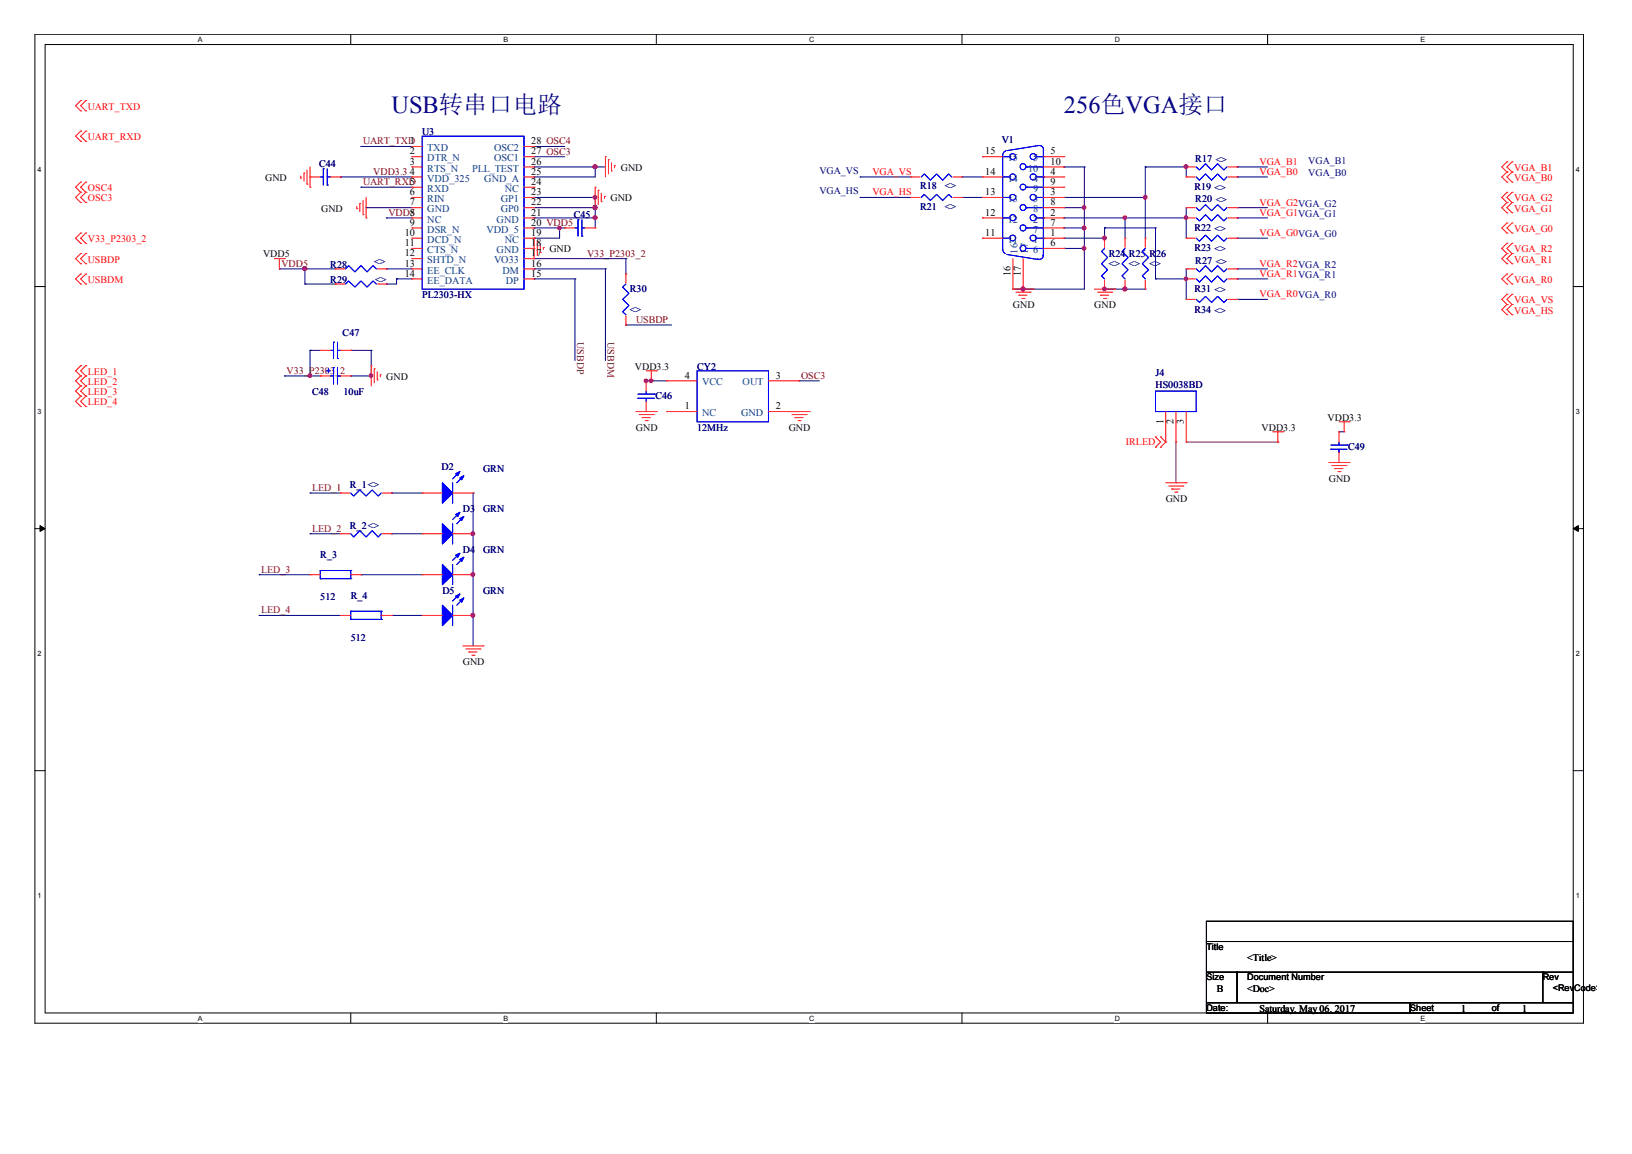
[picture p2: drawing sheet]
<svg xmlns="http://www.w3.org/2000/svg" width="297mm" height="210mm" viewBox="0 0 297 210" stroke-linecap="round" stroke-linejoin="round" font-family="sans-serif">
<path d="M6.3 6.2h281.9v179.9h-281.9zM8.2 8.1h278.1v176.1h-278.1z" fill="none" stroke="#000" stroke-width=".18"/>
<g fill="#fff">
<path d="M36 6.4h.8v1.5h-.8z"/>
<path d="M36 184.5h.8v1.4h-.8z"/>
</g>
<path d="M63.8 6.2v1.9M63.8 184.2v1.9" fill="none" stroke="#000" stroke-width=".18"/>
<g fill="#fff">
<path d="M91.7 6.4h.8v1.5h-.8z"/>
<path d="M91.7 184.5h.8v1.4h-.8z"/>
</g>
<path d="M119.5 6.2v1.9M119.5 184.2v1.9" fill="none" stroke="#000" stroke-width=".18"/>
<g fill="#fff">
<path d="M147.3 6.4h.9v1.5h-.9z"/>
<path d="M147.3 184.5h.9v1.4h-.9z"/>
</g>
<path d="M175.1 6.2v1.9M175.1 184.2v1.9" fill="none" stroke="#000" stroke-width=".18"/>
<g fill="#fff">
<path d="M202.9 6.4h.9v1.5h-.9z"/>
<path d="M202.9 184.5h.9v1.4h-.9z"/>
</g>
<path d="M230.7 6.2v1.9M230.7 184.2v1.9" fill="none" stroke="#000" stroke-width=".18"/>
<g fill="#fff">
<path d="M258.5 6.4h.9v1.5h-.9z"/>
<path d="M258.5 184.5h.9v1.4h-.9z"/>
<path d="M6.8 30.1h.7v1.5h-.7z"/>
<path d="M286.8 30.1h.7v1.5h-.7z"/>
<path d="M6.8 74.1h.7v1.5h-.7z"/>
<path d="M286.8 74.1h.7v1.5h-.7z"/>
</g>
<path d="M6.3 52.1h1.9M286.3 52.1h1.9" fill="none" stroke="#000" stroke-width=".18"/>
<g fill="#fff">
<path d="M6.8 118.2h.7v1.4h-.7z"/>
<path d="M286.8 118.2h.7v1.4h-.7z"/>
</g>
<path d="M6.3 96.2h1.9M286.3 96.2h1.9" fill="none" stroke="#000" stroke-width=".18"/>
<g fill="#000" stroke="#000" stroke-width=".18">
<path d="M7.3 95.6l.9 .6-.9 .5z" fill-rule="evenodd"/>
<path d="M286.3 96.2l1-.6v1.1z" fill-rule="evenodd"/>
</g>
<g fill="#fff">
<path d="M6.8 162.2h.7v1.5h-.7z"/>
<path d="M286.8 162.2h.7v1.5h-.7z"/>
</g>
<path d="M6.3 140.2h1.9M286.3 140.2h1.9M219.6 167.6h66.7v3.7h-66.7zM219.6 171.3h66.7v5.5h-66.7zM219.6 176.8h5.6v5.6h-5.6zM225.2 176.8h55.6v5.6h-55.6zM280.8 176.8h5.5v5.6h-5.5zM219.6 182.4h37.1v1.8h-37.1zM256.7 182.4h29.6v1.8h-29.6z" fill="none" stroke="#000" stroke-width=".18"/>
<g fill="none" stroke="#000080" stroke-width=".18">
<path d="M62 32.2h.1M62 32.2h13M65.7 26.6h.1M65.7 34.1h.1M65.7 26.6h9.3M65.7 34.1h9.3M66.6 37.8h.1M66.6 37.8h8.4M70.3 39.6h.1M70.3 39.6h4.7M97.2 39.6h.1M97.2 26.6h.1"/>
<path d="M97.2 28.5h.1M97.2 30.4h.1M97.2 32.2h.1M97.2 37.8h.1M97.2 35.9h.1M97.2 39.6h11.1M97.2 35.9h11.1M97.2 26.6h5.6M97.2 28.5h5.6M97.2 37.8h11.1M97.2 30.4h13M108.3 30.4h.1"/>
<path d="M108.3 35.9h.1M108.3 37.8h.1M108.3 39.6h.1M108.3 30.4v1.8h-11.1M108.3 35.9v5.6M156.5 35.9h.1M156.5 32.2h.1M156.5 32.2h9.3M156.5 35.9h9.3M175.1 32.2h.1M175.1 35.9h.1M175.1 32.2h3.7"/>
<path d="M175.1 35.9h3.7M193.6 35.9h.1M193.6 30.4h.1M193.6 37.8h.1M193.6 39.6h.1M193.6 39.6h22.3M193.6 35.9h14.8M193.6 37.8h3.8M193.6 30.4h3.8M197.4 30.4h.1M197.4 37.8h.1M197.4 30.4v22.2h-13"/>
<path d="M204.8 39.6h.1M204.8 39.6v3.7M208.4 35.9h.1M208.4 30.4h.1M208.4 30.4h7.5M208.4 30.4v12.9M215.9 37.8h.1M215.9 39.6h.1M215.9 30.4h.1M215.9 30.4v1.8M215.9 37.8v5.5M225.2 32.2h.1"/>
<path d="M225.2 37.8h.1M225.2 30.4h.1M225.2 39.6h.1M225.2 39.6h5.5M225.2 32.2h5.5M225.2 37.8h5.5M225.2 30.4h5.5M50.8 48.9h.1M50.8 48.9h10.2M55.5 48.9h.1M55.5 51.7h.1M55.5 51.7h5.5"/>
<path d="M55.5 48.9v2.8M70.3 48.9h.1M70.3 51.7h.1M70.3 48.9h4.7M72.2 50.7h.1M72.2 50.7h2.8M72.2 50.7v1h-1.9M97.2 41.5h.1M97.2 47h.1M97.2 43.3h.1M97.2 50.7h.1M97.2 48.9h.1"/>
<path d="M97.2 48.9h13M97.2 50.7h7.4M97.2 41.5h5.6M97.2 47h16.7M101.9 41.5h.1M101.9 41.5v1.8h-4.7M104.6 50.7h.1M104.6 50.7v14.9M110.2 48.9h.1M110.2 48.9v16.7M113.9 47h.1M113.9 59.1h.1"/>
<path d="M113.9 47v2.8M113.9 59.1h8.4M184.4 52.6h.1M186.2 52.6h.1M193.6 45.2h.1M193.6 41.5h.1M193.6 43.3h.1M193.6 41.5h3.8M193.6 45.2h3.8M197.4 41.5h.1M197.4 45.2h.1M201 52.6h.1"/>
<path d="M201 41.5h.1M201 41.5h9.3M201 41.5v1.8h-7.4M201 52.6h7.4M204.8 52.6h.1M210.3 50.7h.1M210.3 41.5h.1M210.3 50.7h5.6M210.3 41.5v9.2M215.9 50.7h.1M215.9 48.9h.1M215.9 48.9v5.6"/>
<path d="M225.2 43.3h.1M225.2 48.9h.1M225.2 54.5h.1M225.2 50.7h.1M225.2 48.9h5.5M225.2 50.7h5.5M225.2 43.3h5.5M225.2 54.5h5.5M51.8 68.4h.1M51.8 68.4h6.5M56.4 68.4h.1M56.4 63.7h.1"/>
<path d="M56.4 63.7h1.9M56.4 63.7v4.7M63.8 63.7h.1M63.8 68.4h.1M63.8 63.7h3.8M67.6 63.7h.1M67.6 63.7v4.7h-3.8M117.6 69.3h.1M117.6 69.3h3.7M118.5 69.3h.1M145.4 69.3h.1M145.4 69.3h3.7"/>
<path d="M243.7 78.5h.1M243.7 78.5h.9M56.4 89.7h.1M56.4 97.1h.1M56.4 89.7h5.6M56.4 97.1h5.6M71.2 89.7h.1M71.2 97.1h.1M71.2 89.7h5.6M71.2 97.1h5.6M86.1 97.1h.1M86.1 89.7h.1"/>
<path d="M86.1 89.7v27.8M47.2 104.5h.1M47.2 111.9h.1M47.2 111.9h14.8M47.2 104.5h9.2M65.7 104.5h.1M65.7 104.5h11.1M71.2 111.9h.1M71.2 111.9h5.6M86.1 111.9h.1M86.1 104.5h.1"/>
</g>
<g fill="#f0f" stroke="#f0f" stroke-width=".18">
<circle cx="108.3" cy="39.6" r=".36"/>
<circle cx="208.4" cy="35.9" r=".35"/>
<circle cx="108.3" cy="30.3" r=".36"/>
<circle cx="101.8" cy="41.5" r=".36"/>
<circle cx="55.5" cy="48.9" r=".36"/>
<circle cx="108.3" cy="37.7" r=".37"/>
<circle cx="56.4" cy="68.3" r=".36"/>
<circle cx="67.5" cy="68.3" r=".34"/>
<circle cx="108.3" cy="35.9" r=".37"/>
<circle cx="197.3" cy="41.5" r=".34"/>
<circle cx="197.3" cy="37.7" r=".35"/>
<circle cx="197.3" cy="45.2" r=".35"/>
<circle cx="186.2" cy="52.6" r=".37"/>
<circle cx="204.7" cy="52.6" r=".37"/>
<circle cx="201" cy="52.6" r=".37"/>
<circle cx="215.9" cy="39.6" r=".34"/>
<circle cx="204.7" cy="39.6" r=".36"/>
<circle cx="215.9" cy="50.7" r=".34"/>
<circle cx="201" cy="43.3" r=".37"/>
<circle cx="215.9" cy="30.3" r=".34"/>
<circle cx="86" cy="111.9" r=".35"/>
<circle cx="86.1" cy="104.5" r=".34"/>
<circle cx="86.1" cy="97.1" r=".34"/>
<circle cx="118.5" cy="69.3" r=".36"/>
<circle cx="117.6" cy="69.3" r=".36"/>
</g>
<path d="M214 87.8h.1M214 80.4v7.4M215.9 80.4h16.7M232.6 80.4h.1" fill="none" stroke="#800040" stroke-width=".18"/>
<g fill="none" stroke="#f00" stroke-width=".18">
<path d="M14.7 18.3h.1M14.7 18.3l-.9 .9 .9 1M15.6 18.3h.1M15.6 18.3l-.9 .9 .9 1M14.7 20.2h.1M14.7 23.8h.1M14.7 25.7h.1M14.7 33.1h.1M14.7 35h.1M14.7 36.8h.1M14.7 23.8l-.9 1 .9 .9M14.7 33.1l-.9 1 .9 .9"/>
<path d="M14.7 35l-.9 .9 .9 .9M15.6 20.2h.1M15.6 25.7h.1M15.6 23.8h.1M15.6 35h.1M15.6 33.1h.1M15.6 36.8h.1M15.6 23.8l-.9 1 .9 .9M15.6 33.1l-.9 1 .9 .9M15.6 35l-.9 .9 .9 .9M54.7 32.4h.1M54.7 32v.4"/>
<path d="M55.3 31.5h.1M55.3 31.5v1.4M55.9 33.5h.1M55.9 30.9v2.6M56.4 34.1h.1M56.4 32.2h.1M56.4 30.4v3.7M56.4 32.2h1.9M60.1 32.2h1.9M62 32.2h.1M64.9 37.9h.1M64.9 37.6v.3"/>
<path d="M65.5 37h.1M65.5 37v1.5M66.1 39h.1M66.1 36.5v2.5M66.6 39.6h.1M66.6 35.9v3.7M75 26.6h.1M75 28.5h.1M75 30.4h.1M75 32.2h.1M75 34.1h.1M75 35.9h.1"/>
<path d="M75 37.8h.1M75 39.6h.1M75 32.2h1.8M75 39.6h1.8M75 35.9h1.8M75 26.6h1.8M75 28.5h1.8M75 30.4h1.8M75 34.1h1.8M75 37.8h1.8M95.4 32.2h1.8M95.4 39.6h1.8"/>
<path d="M95.4 35.9h1.8M95.4 26.6h1.8M95.4 28.5h1.8M95.4 30.4h1.8M95.4 34.1h1.8M95.4 37.8h1.8M97.2 39.6h.1M97.2 37.8h.1M97.2 35.9h.1M97.2 34.1h.1M97.2 32.2h.1M97.2 30.4h.1"/>
<path d="M97.2 28.5h.1M97.2 26.6h.1M108.3 34.1h.1M108.3 34.1v3.7M108.9 34.6h.1M108.9 34.6v2.6M109.4 36.7h.1M109.4 35.2v1.5M110 35.7h.1M110 35.7v.4M110.2 28.5h.1M110.2 28.5v3.7"/>
<path d="M110.7 29.1h.1M110.7 29.1v2.5M111.3 31.1h.1M111.3 29.6v1.5M111.8 30.2h.1M111.8 30.2v.3M165.8 32.2h.1M165.8 35.9h.1M165.8 32.2h1.7M165.8 35.9h1.7M173.4 32.2h1.7M173.4 35.9h1.7"/>
<path d="M175.1 32.2h.1M175.1 35.9h.1M178.8 39.6h.1M178.8 35.9h.1M178.8 32.2h.1M178.8 28.5h.1M178.8 32.2h3.7M178.8 39.6h3.7M178.8 35.9h3.7M178.8 28.5h3.7M189.9 32.2h3.7M189.9 39.6h3.7"/>
<path d="M189.9 35.9h3.7M189.9 28.5h3.7M189.9 30.4h3.7M189.9 34.1h3.7M189.9 37.8h3.7M193.6 39.6h.1M193.6 35.9h.1M193.6 32.2h.1M193.6 28.5h.1M193.6 37.8h.1M193.6 34.1h.1M193.6 30.4h.1"/>
<path d="M215.9 39.6h.1M215.9 30.4h.1M215.9 32.2h.1M215.9 37.8h.1M215.9 32.2h1.7M215.9 39.6h1.7M215.9 30.4h1.7M215.9 37.8h1.7M223.5 32.2h1.7M223.5 39.6h1.7M223.5 30.4h1.7M223.5 37.8h1.7"/>
<path d="M225.2 39.6h.1M225.2 30.4h.1M225.2 32.2h.1M225.2 37.8h.1M274.3 29.4h.1M274.3 31.3h.1M274.3 33.1h.1M274.3 35h.1M274.3 36.8h.1M274.3 38.7h.1M274.3 29.4l-1 1 1 .9M274.3 31.3l-1 .9 1 .9"/>
<path d="M274.3 35l-1 .9 1 .9M274.3 36.8l-1 1 1 .9M275.2 31.3h.1M275.2 29.4h.1M275.2 33.1h.1M275.2 36.8h.1M275.2 35h.1M275.2 38.7h.1M275.2 29.4l-.9 1 .9 .9M275.2 31.3l-.9 .9 .9 .9M275.2 35l-.9 .9 .9 .9M275.2 36.8l-.9 1 .9 .9"/>
<path d="M14.7 42.4h.1M14.7 44.3h.1M14.7 46.1h.1M14.7 48h.1M14.7 49.8h.1M14.7 51.7h.1M14.7 42.4l-.9 .9 .9 1M14.7 46.1l-.9 .9 .9 1M14.7 49.8l-.9 .9 .9 1M15.6 44.3h.1M15.6 42.4h.1M15.6 48h.1"/>
<path d="M15.6 46.1h.1M15.6 51.7h.1M15.6 49.8h.1M15.6 42.4l-.9 .9 .9 1M15.6 46.1l-.9 .9 .9 1M15.6 49.8l-.9 .9 .9 1M50 47h1.8M50.8 48.9h.1M50.8 47v1.9M51.8 47h.1M61 48.9h.1M61 51.7h.1"/>
<path d="M61 48.9h1.7M61 51.7h1.7M68.7 48.9h1.6M68.7 51.7h1.6M70.3 48.9h.1M70.3 51.7h.1M75 41.5h.1M75 43.3h.1M75 45.2h.1M75 47h.1M75 48.9h.1M75 50.7h.1"/>
<path d="M75 47h1.8M75 48.9h1.8M75 43.3h1.8M75 50.7h1.8M75 41.5h1.8M75 45.2h1.8M95.4 47h1.8M95.4 48.9h1.8M95.4 43.3h1.8M95.4 50.7h1.8M95.4 41.5h1.8M95.4 45.2h1.8"/>
<path d="M97.2 43.3h.1M97.2 50.7h.1M97.2 48.9h.1M97.2 47h.1M97.2 45.2h.1M97.2 41.5h.1M97.2 43.3v3.7M97.8 43.9h.1M97.8 43.9v2.6M98.3 45.9h.1M98.3 44.4v1.5M98.9 45h.1"/>
<path d="M98.9 45v.4M102.8 41.5h.1M102.8 41.5h1.8M106.5 41.5h1.8M108.3 41.5h.1M113.9 59.1h.1M113.9 49.8h.1M113.9 49.8v1.7M113.9 57.4v1.7M178.8 43.3h.1M178.8 43.3h3.7M184.4 52.6h.1"/>
<path d="M184.4 52.6h3.7M184.4 47v5.6M184.9 53.1h2.6M185.5 53.7h.1M185.5 53.7h1.4M186 54.3h.4M186.2 52.6h.1M186.2 47v5.6M186.4 54.3h.1M187.5 53.1h.1M188.1 52.6h.1M189.9 43.3h3.7"/>
<path d="M189.9 41.5h3.7M189.9 45.2h3.7M193.6 43.3h.1M193.6 45.2h.1M193.6 41.5h.1M199.2 52.6h3.7M199.8 53.1h2.6M200.3 53.7h.1M200.3 53.7h1.5M200.9 54.3h.4M201 52.6h.1M201 43.3h.1"/>
<path d="M201 43.3v1.7M201 50.9v1.7M201.3 54.3h.1M202.4 53.1h.1M202.9 52.6h.1M204.8 52.6h.1M204.8 43.3h.1M204.8 43.3v1.7M204.8 50.9v1.7M208.4 52.6h.1M208.4 43.3h.1M208.4 43.3v1.7"/>
<path d="M208.4 50.9v1.7M215.9 43.3h.1M215.9 48.9h.1M215.9 50.7h.1M215.9 54.5h.1M215.9 48.9h1.7M215.9 43.3h1.7M215.9 50.7h1.7M215.9 54.5h1.7M223.5 48.9h1.7M223.5 43.3h1.7M223.5 50.7h1.7"/>
<path d="M223.5 54.5h1.7M225.2 43.3h.1M225.2 48.9h.1M225.2 50.7h.1M225.2 54.5h.1M274.3 40.6h.1M274.3 42.4h.1M274.3 44.3h.1M274.3 46.1h.1M274.3 48h.1M274.3 49.8h.1M274.3 51.7h.1"/>
<path d="M274.3 53.5h.1M274.3 55.4h.1M274.3 57.2h.1M274.3 40.6l-1 .9 1 .9M274.3 44.3l-1 .9 1 .9M274.3 46.1l-1 .9 1 1M274.3 49.8l-1 .9 1 1M274.3 53.5l-1 1 1 .9M274.3 55.4l-1 .9 1 .9M275.2 42.4h.1M275.2 40.6h.1M275.2 46.1h.1"/>
<path d="M275.2 44.3h.1M275.2 48h.1M275.2 51.7h.1M275.2 49.8h.1M275.2 55.4h.1M275.2 53.5h.1M275.2 57.2h.1M275.2 40.6l-.9 .9 .9 .9M275.2 44.3l-.9 .9 .9 .9M275.2 46.1l-.9 .9 .9 1M275.2 49.8l-.9 .9 .9 1M275.2 53.5l-.9 1 .9 .9"/>
<path d="M275.2 55.4l-.9 .9 .9 .9M14.7 66.5h.1M14.7 68.4h.1M14.7 70.2h.1M14.7 72.1h.1M14.7 73.9h.1M14.7 66.5l-.9 1 .9 .9M14.7 68.4l-.9 .9 .9 .9M14.7 70.2l-.9 .9 .9 1M14.7 72.1l-.9 .9 .9 .9M15.6 68.4h.1M15.6 66.5h.1"/>
<path d="M15.6 70.2h.1M15.6 72.1h.1M15.6 73.9h.1M15.6 66.5l-.9 1 .9 .9M15.6 68.4l-.9 .9 .9 .9M15.6 70.2l-.9 .9 .9 1M15.6 72.1l-.9 .9 .9 .9M58.3 63.7h.1M58.3 68.4h.1M58.3 63.7h1.8M58.3 68.4h1.8M62 63.7h1.8"/>
<path d="M62 68.4h1.8M63.8 63.7h.1M63.8 68.4h.1M67.6 66.5h.1M67.6 66.5v3.7M68.1 67.1h.1M68.1 67.1v2.6M68.7 69.1h.1M68.7 67.6v1.5M69.2 68.2h.1M69.2 68.2v.4M115.7 74.9h3.8"/>
<path d="M116.3 75.4h2.6M116.9 76h.1M116.9 76h1.5M117.4 76.5h.4M117.6 74.9h.1M117.6 69.3h.1M117.6 67.5h1.9M117.6 69.3v1.8M117.6 73v1.9M117.8 76.5h.1M118.5 69.3h.1M118.5 67.5v1.8"/>
<path d="M118.9 75.4h.1M119.5 74.9h.1M119.5 67.5h.1M121.3 74.9h.1M121.3 69.3h.1M121.3 74.9h5.6M121.3 69.3h5.6M139.9 74.9h7.4M139.9 69.3h5.5M144.1 75.4h2.6M144.7 76h.1M144.7 76h1.5"/>
<path d="M145.2 76.5h.4M145.4 74.9h.1M145.4 69.3h.1M145.6 76.5h.1M146.7 75.4h.1M147.3 74.9h.1M210.3 79.5h.1M210.3 79.5l.9 .9-.9 .9M211.2 79.5h.1M211.2 79.5l1 .9M212.2 74.9v5.5M214 74.9v5.5"/>
<path d="M215.9 74.9v5.5M231.6 78.5h1.9M232.6 78.5v1.9M233.5 78.5h.1M243.7 78.5h.1M243.7 76.7h1.8M243.7 78.5v1.9M244.6 78.5h.1M244.6 76.7v1.8M245.5 76.7h.1M62 89.7h.1M62 97.1h.1"/>
<path d="M62 89.7h1.7M62 97.1h1.7M69.6 89.7h1.6M69.6 97.1h1.6M71.2 89.7h.1M71.2 97.1h.1M76.8 89.7h.1M76.8 97.1h.1M76.8 89.7h3.7M76.8 97.1h3.7M82.4 89.7h3.7M82.4 97.1h3.7"/>
<path d="M86.1 89.7h.1M86.1 97.1h.1M210.3 81.3h.1M211.2 81.3h.1M212.2 80.4h.1M212.2 87.8h3.7M212.2 80.4l-1 .9M212.7 88.4h2.6M213.3 89h.1M213.3 89h1.5M213.8 89.5h.4M214 80.4h.1"/>
<path d="M214.2 89.5h.1M215.3 88.4h.1M215.9 87.8h.1M215.9 80.4h.1M232.6 80.4h.1M241.9 84.1h3.6M242.4 84.7h2.6M243 85.2h.1M243 85.2h1.4M243.5 85.8h.4M243.7 84.1h.1M243.7 82.3v1.8"/>
<path d="M243.9 85.8h.1M245 84.7h.1M245.5 84.1h.1M56.4 104.5h.1M56.4 104.5h1.9M62 111.9h.1M62 111.9h1.8M63.8 104.5h1.9M65.7 104.5h.1M69.4 111.9h1.8M71.2 111.9h.1M76.8 111.9h.1"/>
<path d="M76.8 104.5h.1M76.8 111.9h3.7M76.8 104.5h3.7M82.4 111.9h3.7M82.4 104.5h3.7M84.2 117.5h3.7M84.8 118h2.6M85.3 118.6h.1M85.3 118.6h1.5M85.9 119.2h.4M86.1 111.9h.1M86.1 104.5h.1"/>
<path d="M86.3 119.2h.1M87.4 118h.1M87.9 117.5h.1"/>
</g>
<g fill="none" stroke="#00f" stroke-width=".18">
<path d="M58.3 32.2h.5M58.8 30.7h.1M58.8 30.7v3M59.6 33.7h.1M59.6 30.7v3M59.6 32.2h.5M76.8 24.8h18.6v27.8h-18.6zM105.2 40h.1M105.2 40v2.9M105.9 40v2.9M167.7 32.2l.5-.6 1.1 1.2 1.2-1.2 1.1 1.2 1.1-1.2 .5 .6M167.7 35.9l.5-.5 1.1 1.1 1.2-1.1 1.1 1.1 1.1-1.1 .5 .5"/>
<path d="M182.5 32.2h1.3M182.5 39.6h1.3M182.5 35.9h1.3M182.5 28.5h1.3M182.5 28.3v17.1M183 27.4a.87 .87 0 0 0-.5 .9M183.8 39.6h.1M183.8 35.9h.1M183.8 32.2h.1M183.8 28.5h.1M186.8 37.8h.1M186.8 34.1h.1"/>
<path d="M186.8 30.4h.1M186.8 37.8h3.1M186.8 34.1h3.1M186.8 30.4h3.1M188.6 32.2h1.3M188.6 39.6h1.3M188.6 35.9h1.3M188.6 28.5h1.3M188.9 26.5h.2a.64 .64 0 0 1 .8 .5M189 26.5l-5.7 .9M189.9 39.6h.1M189.9 35.9h.1"/>
<path d="M189.9 32.2h.1M189.9 28.5h.1M189.9 27v19.7M217.7 39.6l.6 .6 1.1-1.2 1.1 1.2 1.1-1.2 1.2 1.2 .5-.6M217.7 30.4l.6 .5 1.1-1.1 1.1 1.1 1.1-1.1 1.2 1.1 .5-.5M217.7 32.2l.6 .6 1.1-1.2 1.1 1.2 1.1-1.2 1.2 1.2 .5-.6M217.7 37.8l.6 .5 1.1-1.1 1.1 1.1 1.1-1.1 1.2 1.1 .5-.5M62.9 48.9l.6-.6 1.1 1.2 1.1-1.2 1.1 1.2 1.1-1.2 .6 .6M62.9 51.7l.6-.6 1.1 1.1 1.1-1.1 1.1 1.1 1.1-1.1 .6 .6M104.6 41.5h.6M105.9 42.9h.1M105.9 41.5h.6"/>
<path d="M113.9 51.7l-.6 .5 1.2 1.2-1.2 1.1 1.2 1.1-1.2 1.1 .6 .5M182.5 45.3l.1 .5 .4 .3M182.5 43.3h1.3M183.3 46.3l5.7 .9M183.8 43.3h.1M186.8 41.5h.1M186.8 45.2h.1M186.8 41.5h3.1M186.8 45.2h3.1M188.6 43.3h1.3M189.8 46.4a.62 .62 0 0 1-.3 .7 .62 .62 0 0 1-.7 0M189.9 43.3h.1"/>
<path d="M201 45.2l-.5 .5 1.1 1.1-1.1 1.2 1.1 1.1-1.1 1.1 .5 .5M204.8 45.2l-.6 .5 1.1 1.1-1.1 1.2 1.1 1.1-1.1 1.1 .6 .5M208.4 45.2l-.5 .5 1.1 1.1-1.1 1.2 1.1 1.1-1.1 1.1 .5 .5M217.7 43.3l.6 .6 1.1-1.1 1.1 1.1 1.1-1.1 1.2 1.1 .5-.6M217.7 48.9l.6 .6 1.1-1.2 1.1 1.2 1.1-1.2 1.2 1.2 .5-.6M217.7 50.7l.6 .6 1.1-1.1 1.1 1.1 1.1-1.1 1.2 1.1 .5-.6M217.7 54.5l.6 .5 1.1-1.1 1.1 1.1 1.1-1.1 1.2 1.1 .5-.5M59.4 67.5h.7M59.8 67.1v.7M60.1 63.7h.6M60.1 68.4h.6M60.7 62.2h.1"/>
<path d="M60.7 66.9h.1M60.7 62.2v3M60.7 66.9v3M61.4 65.2h.1M61.4 62.2v3M61.4 66.9v3M61.4 63.7h.6M61.4 68.4h.6M116.1 72.4h.1M116.1 71.7h3M116.1 72.4h3M117.6 71.1v.6"/>
<path d="M117.6 72.4v.6M119.1 71.7h.1M126.9 67.5h13v9.2h-13zM210.3 71.1h7.4v3.8h-7.4zM63.8 89.7l.6 .5 1.1-1.1 1.1 1.1 1.1-1.1 1.1 1.1 .6-.5M63.8 97.1l.6 .6 1.1-1.2 1.1 1.2 1.1-1.2 1.1 1.2 .6-.6M82.4 87.8v3.7M82.4 95.3v3.6M83.7 85.8l-1.3 1.3M83.7 93.2l-1.3 1.3M84.4 86.5l-1.3 1.3M84.4 94l-1.3 1.3"/>
<path d="M242.2 81.7h.1M242.2 81h3M242.2 81.7h3M243.7 80.4v.6M243.7 81.7v.6M245.2 81h.1M58.3 105.3h.1M58.3 103.8h.1M58.3 105.3h5.5M58.3 103.8v1.5M58.3 103.8h5.5M63.8 112.7h.1"/>
<path d="M63.8 111.2h.1M63.8 105.3h.1M63.8 103.8h.1M63.8 104.5h.1M63.8 112.7h5.6M63.8 103.8v1.5M63.8 111.2v1.5M63.8 111.2h5.6M69.4 112.7h.1M69.4 111.2h.1M69.4 111.9h.1M69.4 111.2v1.5"/>
<path d="M82.4 102.7v3.7M82.4 110.1v3.7M83.7 108l-1.3 1.3M83.7 100.6l-1.3 1.3M84.4 108.8l-1.3 1.3M84.4 101.4l-1.3 1.3"/>
<circle cx="184.3" cy="32.2" r=".55"/>
<circle cx="184.3" cy="39.6" r=".55"/>
<circle cx="184.3" cy="35.9" r=".54"/>
<circle cx="184.3" cy="28.5" r=".54"/>
<circle cx="186.2" cy="30.3" r=".55"/>
<circle cx="186.2" cy="34" r=".54"/>
<circle cx="186.2" cy="37.7" r=".54"/>
<circle cx="188" cy="32.2" r=".56"/>
<circle cx="188" cy="39.6" r=".56"/>
<circle cx="188" cy="35.9" r=".55"/>
<circle cx="188" cy="28.5" r=".55"/>
<circle cx="184.3" cy="43.3" r=".54"/>
<circle cx="186.2" cy="41.5" r=".55"/>
<circle cx="186.2" cy="45.2" r=".54"/>
<circle cx="188" cy="43.3" r=".55"/>
</g>
<g fill="#00f" stroke="#00f" stroke-width=".18">
<path d="M80.5 110.1l1.9 1.8-1.9 1.9z" fill-rule="evenodd"/>
<path d="M83.7 109.1l.7-.3-.4 .7z" fill-rule="evenodd"/>
<path d="M82.9 108.4l.8-.4-.4 .8z" fill-rule="evenodd"/>
<path d="M80.5 110.1l1.9 1.8-1.9 1.9z" fill-rule="evenodd"/>
<path d="M83.7 109.1l.7-.3-.4 .7z" fill-rule="evenodd"/>
<path d="M82.9 108.4l.8-.4-.4 .8z" fill-rule="evenodd"/>
<path d="M80.5 87.8l1.9 1.9-1.9 1.8z" fill-rule="evenodd"/>
<path d="M83.7 86.9l.7-.4-.4 .8z" fill-rule="evenodd"/>
<path d="M82.9 86.2l.8-.4-.4 .7z" fill-rule="evenodd"/>
<path d="M80.5 87.8l1.9 1.9-1.9 1.8z" fill-rule="evenodd"/>
<path d="M83.7 86.9l.7-.4-.4 .8z" fill-rule="evenodd"/>
<path d="M82.9 86.2l.8-.4-.4 .7z" fill-rule="evenodd"/>
<path d="M80.5 102.7l1.9 1.8-1.9 1.9z" fill-rule="evenodd"/>
<path d="M83.7 101.7l.7-.3-.4 .7z" fill-rule="evenodd"/>
<path d="M82.9 101l.8-.4-.4 .8z" fill-rule="evenodd"/>
<path d="M80.5 102.7l1.9 1.8-1.9 1.9z" fill-rule="evenodd"/>
<path d="M83.7 101.7l.7-.3-.4 .7z" fill-rule="evenodd"/>
<path d="M82.9 101l.8-.4-.4 .8z" fill-rule="evenodd"/>
<path d="M80.5 95.3l1.9 1.8-1.9 1.8z" fill-rule="evenodd"/>
<path d="M83.7 94.3l.7-.3-.4 .7z" fill-rule="evenodd"/>
<path d="M82.9 93.6l.8-.4-.4 .8z" fill-rule="evenodd"/>
<path d="M80.5 95.3l1.9 1.8-1.9 1.8z" fill-rule="evenodd"/>
<path d="M83.7 94.3l.7-.3-.4 .7z" fill-rule="evenodd"/>
<path d="M82.9 93.6l.8-.4-.4 .8z" fill-rule="evenodd"/>
</g>
<g font-size="4.4" fill="#000080">
<text x="71.2" y="20.5">USB转串口电路</text>
<text x="193.6" y="20.5">256色VGA接口</text>
</g>
<g font-size="1.9">
<text x="74.6" y="26.2">1</text>
<text x="74.6" y="28.1">2</text>
<text x="74.6" y="29.9">3</text>
<text x="96.7" y="29.9">26</text>
<text x="96.7" y="28.1">27 OSC3</text>
<text x="96.7" y="26.2">28 OSC4</text>
<text x="179.3" y="28.1">15</text>
<text x="191.2" y="28.1">5</text>
<text x="191.2" y="29.9">10</text>
<text x="74.6" y="31.8">4</text>
<text x="74.6" y="33.6">5</text>
<text x="74.6" y="35.5">6</text>
<text x="96.7" y="35.5">23</text>
<text x="96.7" y="33.6">24</text>
<text x="96.7" y="31.8">25</text>
<text x="179.3" y="35.5">13</text>
<text x="179.3" y="31.8">14</text>
<text x="191.2" y="35.5">3</text>
<text x="191.2" y="31.8">4</text>
<text x="191.2" y="33.6">9</text>
<text x="74.6" y="37.4">7</text>
<text x="74.6" y="39.2">8</text>
<text x="74.6" y="41">9</text>
<text x="96.7" y="41">20 VDD5</text>
<text x="96.7" y="37.4">22</text>
<text x="96.7" y="39.2">21</text>
<text x="179.3" y="39.2">12</text>
<text x="191.2" y="39.2">2</text>
<text x="191.2" y="41">7</text>
<text x="191.2" y="37.4">8</text>
<text x="73.7" y="42.9">10</text>
<text x="73.7" y="44.8">11</text>
<text x="73.7" y="46.6">12</text>
<text x="96.7" y="42.9">19</text>
<text x="96.7" y="46.6">17</text>
<text x="96.7" y="44.8">18</text>
<text x="179.3" y="42.9">11</text>
<text x="191.2" y="42.9">1</text>
<text x="191.2" y="44.8">6</text>
<text x="73.7" y="48.5">13</text>
<text x="73.7" y="50.3">14</text>
<text x="96.7" y="50.3">15</text>
<text x="96.7" y="48.5">16</text>
<text x="183.9" y="50.2" transform="rotate(-90 183.9 50.2)">16</text>
<text x="185.8" y="50.2" transform="rotate(-90 185.8 50.2)">17</text>
<text x="124.6" y="68.8">4</text>
<text x="141.2" y="68.8">3</text>
<text x="124.6" y="74.4">1</text>
<text x="141.2" y="74.4">2</text>
<text x="211.8" y="77.1" transform="rotate(-90 211.8 77.1)">1</text>
<text x="213.6" y="77.1" transform="rotate(-90 213.6 77.1)">2</text>
<text x="215.5" y="77.1" transform="rotate(-90 215.5 77.1)">3</text>
</g>
<g font-size="1.9" fill="#004080">
<text x="77.8" y="27.5">TXD</text>
<text x="77.8" y="29.4">DTR_N</text>
<text x="89.9" y="29.4">OSC1</text>
<text x="89.9" y="27.5">OSC2</text>
<text x="183.4" y="29.4">15</text>
<text x="188" y="29.4">5</text>
<text x="77.8" y="31.2">RTS_N</text>
<text x="77.8" y="33">VDD_325</text>
<text x="77.8" y="34.9">RXD</text>
<text x="85.9" y="31.2">PLL_TEST</text>
<text x="88.1" y="33">GND_A</text>
<text x="91.9" y="34.9">NC</text>
<text x="183.4" y="33">14</text>
<text x="187.1" y="31.2">10</text>
<text x="188" y="33">4</text>
<text x="188" y="34.9">9</text>
<text x="77.8" y="36.8">RIN</text>
<text x="77.8" y="38.6">GND</text>
<text x="77.8" y="40.5">NC</text>
<text x="90.4" y="40.5">GND</text>
<text x="91.1" y="38.6">GP0</text>
<text x="91.1" y="36.8">GP1</text>
<text x="183.4" y="40.5">12</text>
<text x="183.4" y="36.8">13</text>
<text x="188" y="40.5">2</text>
<text x="188" y="36.8">3</text>
<text x="188" y="38.6">8</text>
<text x="77.8" y="42.3">DSR_N</text>
<text x="77.8" y="44.2">DCD_N</text>
<text x="77.8" y="46">CTS_N</text>
<text x="77.8" y="47.9">SHTD_N</text>
<text x="88.6" y="42.3">VDD_5</text>
<text x="89.9" y="47.9">VO33</text>
<text x="90.4" y="46">GND</text>
<text x="91.9" y="44.2">NC</text>
<text x="183.4" y="44.2">11</text>
<text x="185.2" y="46.1" transform="rotate(-90 185.2 46.1)">16</text>
<text x="187.1" y="46.1" transform="rotate(-90 187.1 46.1)">17</text>
<text x="188" y="44.2">1</text>
<text x="188" y="46">6</text>
<text x="188" y="42.3">7</text>
<text x="77.8" y="49.8">EE_CLK</text>
<text x="77.8" y="51.6">EE_DATA</text>
<text x="91.4" y="49.8">DM</text>
<text x="92.1" y="51.6">DP</text>
<text x="127.8" y="70.1">VCC</text>
<text x="135.2" y="70.1">OUT</text>
<text x="127.8" y="75.7">NC</text>
<text x="134.9" y="75.7">GND</text>
</g>
<g font-size="1.8" fill="#f00">
<text x="16" y="20">UART_TXD</text>
<text x="16" y="25.5">UART_RXD</text>
<text x="229.2" y="30">VGA_B1</text>
<text x="16" y="34.8">OSC4</text>
<text x="158.8" y="35.5">VGA_HS</text>
<text x="158.8" y="31.8">VGA_VS</text>
<text x="229.2" y="31.8">VGA_B0</text>
<text x="275.6" y="31.1">VGA_B1</text>
<text x="275.6" y="32.9">VGA_B0</text>
<text x="16" y="36.6">OSC3</text>
<text x="229.2" y="37.4">VGA_G2VGA_G2</text>
<text x="229.2" y="39.3">VGA_G1VGA_G1</text>
<text x="275.6" y="36.6">VGA_G2</text>
<text x="275.6" y="38.5">VGA_G1</text>
<text x="16" y="44">V33_P2303_2</text>
<text x="16" y="47.8">USBDP</text>
<text x="229.2" y="42.9">VGA_G0VGA_G0</text>
<text x="275.6" y="42.2">VGA_G0</text>
<text x="275.6" y="45.9">VGA_R2</text>
<text x="275.6" y="47.8">VGA_R1</text>
<text x="16" y="51.5">USBDM</text>
<text x="229.2" y="48.5">VGA_R2VGA_R2</text>
<text x="229.2" y="50.3">VGA_R1VGA_R1</text>
<text x="275.6" y="51.5">VGA_R0</text>
<text x="229.2" y="54.1">VGA_R0VGA_R0</text>
<text x="275.6" y="55.2">VGA_VS</text>
<text x="275.6" y="57">VGA_HS</text>
<text x="16" y="68.2">LED_1</text>
<text x="16" y="70">LED_2</text>
<text x="16" y="71.9">LED_3</text>
<text x="16" y="73.7">LED_4</text>
<text x="204.9" y="81">IRLED</text>
</g>
<g font-size="1.8" fill="#800000">
<text x="66.1" y="26.3">UART_TXD</text>
<text x="66.1" y="33.7">UART_RXD</text>
<text x="67.9" y="31.8">VDD3.3</text>
<text x="70.7" y="39.3">VDD5</text>
<text x="106.8" y="46.7">V33_P2303_2</text>
<text x="51.2" y="48.5">VDD5</text>
<text x="115.8" y="58.7">USBDP</text>
<text x="105" y="62.2" transform="rotate(90 105 62.2)">USBDP</text>
<text x="110.6" y="62.2" transform="rotate(90 110.6 62.2)">USBDM</text>
<text x="52.2" y="68">V33_P2303_2</text>
<text x="145.8" y="68.9">OSC3</text>
<text x="56.8" y="89.3">LED_1</text>
<text x="56.8" y="96.7">LED_2</text>
<text x="47.5" y="104.2">LED_3</text>
<text x="47.5" y="111.6">LED_4</text>
</g>
<g font-size="1.8" fill="#000080">
<text x="76.8" y="24.6">U3</text>
<text x="182.3" y="26">V1</text>
<text x="217.6" y="29.4">R17 &lt;&gt;</text>
<text x="238.1" y="29.8">VGA_B1</text>
<text x="58.1" y="30.3">C44</text>
<text x="149.1" y="35.3">VGA_HS</text>
<text x="149.1" y="31.6">VGA_VS</text>
<text x="167.5" y="34.4">R18</text>
<text x="172" y="34.4">&lt;&gt;</text>
<text x="217.4" y="34.6">R19 &lt;&gt;</text>
<text x="238.1" y="32">VGA_B0</text>
<text x="104.4" y="39.6">C45</text>
<text x="167.5" y="38.1">R21</text>
<text x="172" y="38.1">&lt;&gt;</text>
<text x="217.6" y="36.8">R20 &lt;&gt;</text>
<text x="201.8" y="46.7">R24 R25 R</text>
<text x="210.4" y="46.7">26</text>
<text x="217.4" y="42">R22 &lt;&gt;</text>
<text x="217.4" y="45.7">R23 &lt;&gt;</text>
<text x="217.6" y="47.9">R27 &lt;&gt;</text>
<text x="60.1" y="48.7">R28</text>
<text x="60.1" y="51.5">R29</text>
<text x="68.1" y="48.1">&lt;&gt;</text>
<text x="68.3" y="51.5">&lt;&gt;</text>
<text x="114.6" y="53.1">R30</text>
<text x="201.8" y="48.5">&lt;&gt;</text>
<text x="205.5" y="48.5">&lt;&gt;</text>
<text x="209.2" y="48.5">&lt;&gt;</text>
<text x="217.4" y="53.1">R31 &lt;&gt;</text>
<text x="76.8" y="54.2">PL2303-HX</text>
<text x="114.6" y="56.9">&lt;&gt;</text>
<text x="217.4" y="56.9">R34 &lt;&gt;</text>
<text x="62.4" y="61.1">C47</text>
<text x="56.8" y="71.9">C48</text>
<text x="62.5" y="71.9">10uF</text>
<text x="126.9" y="67.2">CY2</text>
<text x="210.3" y="68.3">J4</text>
<text x="210.3" y="70.6">HS0038BD</text>
<text x="119.3" y="72.6">C46</text>
<text x="126.9" y="78.4">12MHz</text>
<text x="245.4" y="81.9">C49</text>
<text x="63.7" y="88.7">R_1&lt;&gt;</text>
<text x="80.3" y="85.4">D2</text>
<text x="87.9" y="85.8">GRN</text>
<text x="84.2" y="93.2">D3</text>
<text x="87.9" y="93.2">GRN</text>
<text x="58.3" y="101.5">R_3</text>
<text x="63.7" y="96.2">R_2&lt;&gt;</text>
<text x="84.2" y="100.6">D4</text>
<text x="87.9" y="100.6">GRN</text>
<text x="58.3" y="109.1">512</text>
<text x="63.8" y="108.9">R_4</text>
<text x="80.5" y="108">D5</text>
<text x="87.9" y="108">GRN</text>
<text x="63.8" y="116.6">512</text>
</g>
<g font-size="1.8">
<text x="48.3" y="32.9">GND</text>
<text x="113" y="31.1">GND</text>
<text x="58.5" y="38.5">GND</text>
<text x="111.1" y="36.6">GND</text>
<text x="47.9" y="46.8">VDD5</text>
<text x="100" y="45.9">GND</text>
<text x="184.4" y="56.1">GND</text>
<text x="199.2" y="56.1">GND</text>
<text x="70.3" y="69.1">GND</text>
<text x="115.6" y="67.2">VDD3.3</text>
<text x="241.6" y="76.5">VDD3.3</text>
<text x="115.7" y="78.4">GND</text>
<text x="143.6" y="78.4">GND</text>
<text x="229.6" y="78.4">VDD3.3</text>
<text x="241.9" y="87.6">GND</text>
<text x="212.2" y="91.3">GND</text>
<text x="84.2" y="121">GND</text>
<text x="227" y="174.8">&lt;Title&gt;</text>
<text x="221.4" y="180.4">B</text>
<text x="227" y="180.4">&lt;Doc&gt;</text>
<text x="229.2" y="184">Saturday, May 06, 2017</text>
<text x="265.9" y="184">1</text>
<text x="277.1" y="184">1</text>
</g>
<g font-size="1.7">
<text x="219.6" y="172.7">Title</text>
<text x="219.6" y="178.3">Size</text>
<text x="227" y="178.3">Document Number</text>
<text x="280.8" y="178.3">Rev</text>
<text x="219.6" y="183.9">Date:</text>
<text x="256.7" y="183.9">Sheet</text>
<text x="271.5" y="183.9">of</text>
<text x="282.6" y="180.2">&lt;Rev</text>
<text x="286.5" y="180.2">Code&gt;</text>
</g>
<g font-size="1.3">
<text x="36" y="7.6">A</text>
<text x="91.7" y="7.6">B</text>
<text x="147.3" y="7.6">C</text>
<text x="202.9" y="7.6">D</text>
<text x="258.5" y="7.6">E</text>
<text x="6.8" y="31.3">4</text>
<text x="286.8" y="31.3">4</text>
<text x="6.8" y="75.3">3</text>
<text x="286.8" y="75.3">3</text>
<text x="6.8" y="119.4">2</text>
<text x="286.8" y="119.4">2</text>
<text x="6.8" y="163.4">1</text>
<text x="286.8" y="163.4">1</text>
<text x="36" y="185.6">A</text>
<text x="91.7" y="185.6">B</text>
<text x="147.3" y="185.6">C</text>
<text x="202.9" y="185.6">D</text>
<text x="258.5" y="185.6">E</text>
</g>
</svg>
